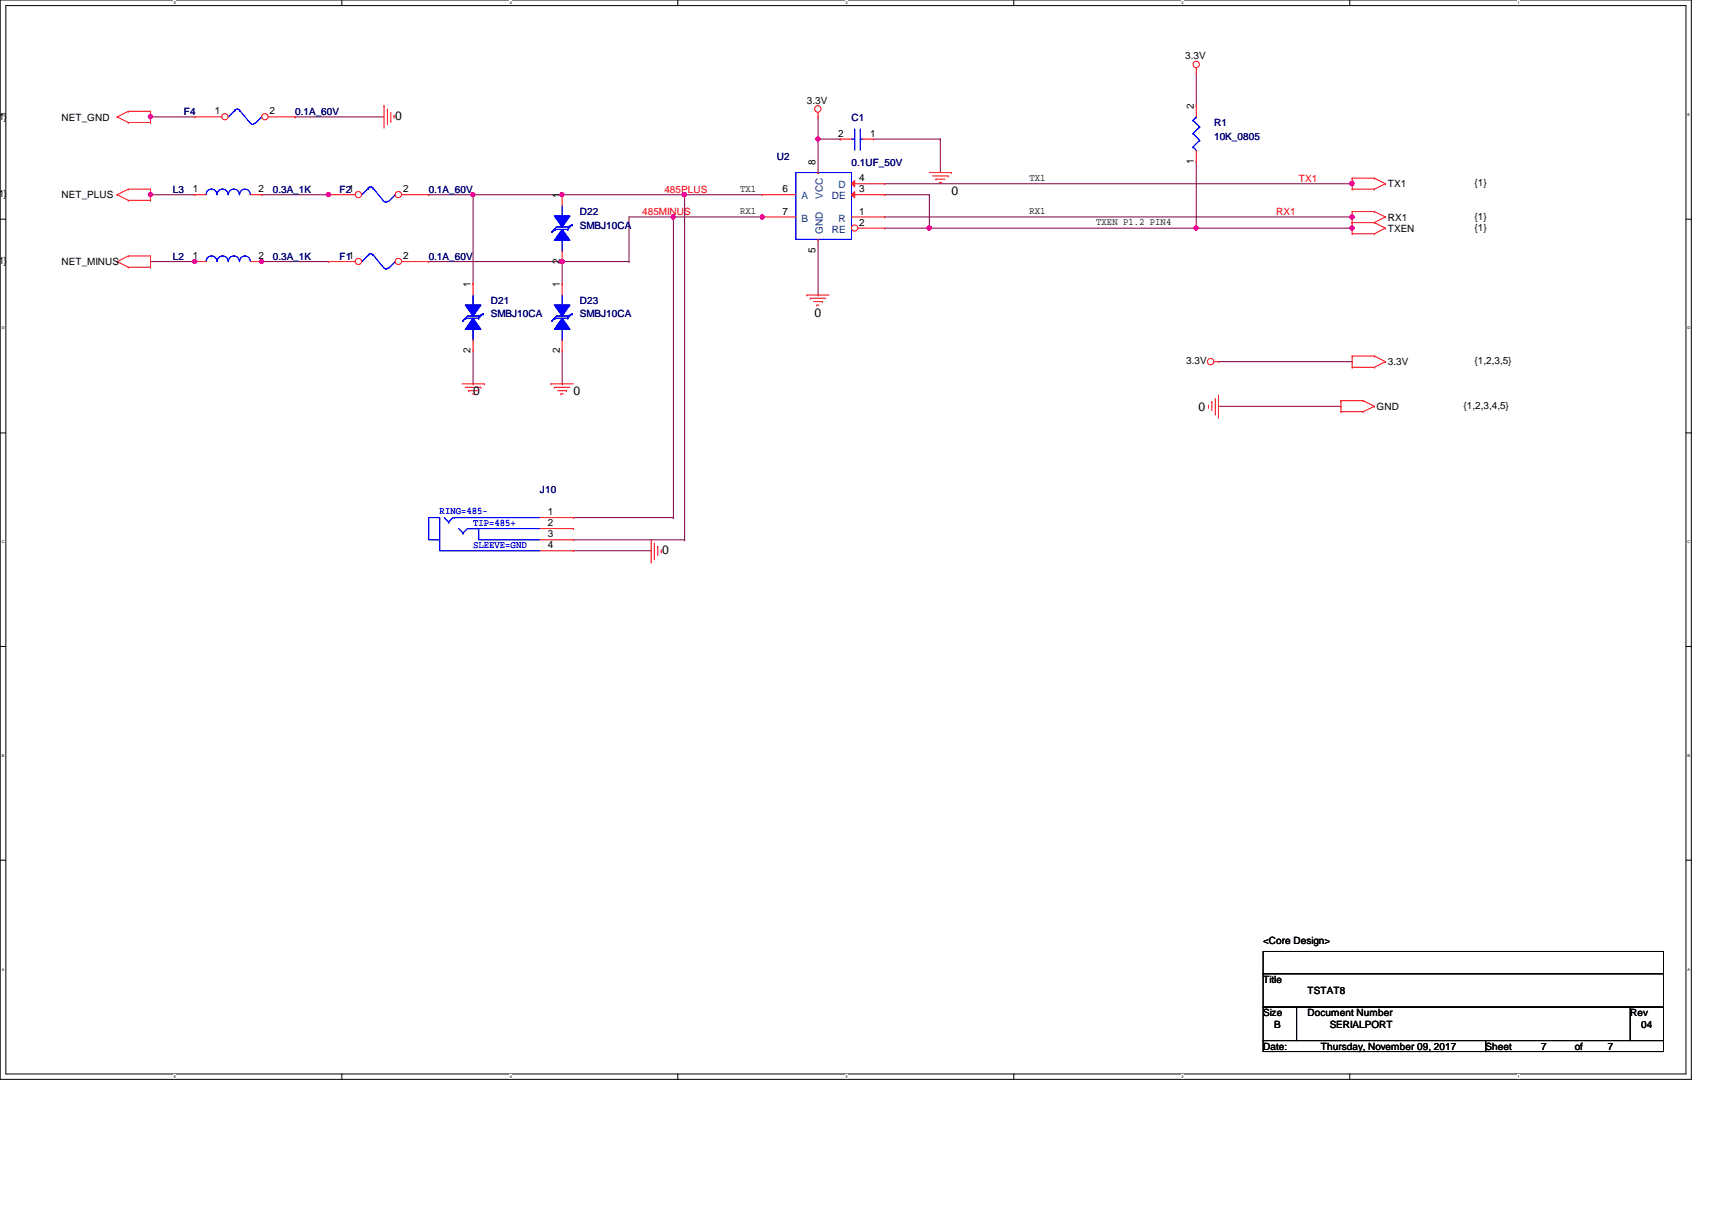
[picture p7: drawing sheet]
<svg xmlns="http://www.w3.org/2000/svg" width="297mm" height="210mm" viewBox="0 0 297 210" stroke-linecap="round" stroke-linejoin="round" font-family="sans-serif">
<path d="M0 0h293.5v187.2h-293.5zM1 1h291.5v185.3h-291.5z" fill="none" stroke="#000" stroke-width=".17"/>
<g fill="#fff">
<path d="M30.1 .1h.4v.8h-.4z"/>
<path d="M30.1 186.4h.4v.8h-.4z"/>
</g>
<path d="M59.3 0v1M59.3 186.3v1" fill="none" stroke="#000" stroke-width=".17"/>
<g fill="#fff">
<path d="M88.4 .1h.4v.8h-.4z"/>
<path d="M88.4 186.4h.4v.8h-.4z"/>
</g>
<path d="M117.6 0v1M117.6 186.3v1" fill="none" stroke="#000" stroke-width=".17"/>
<g fill="#fff">
<path d="M146.7 .1h.4v.8h-.4z"/>
<path d="M146.7 186.4h.4v.8h-.4z"/>
</g>
<path d="M175.9 0v1M175.9 186.3v1" fill="none" stroke="#000" stroke-width=".17"/>
<g fill="#fff">
<path d="M205 .1h.4v.8h-.4z"/>
<path d="M205 186.4h.4v.8h-.4z"/>
</g>
<path d="M234.2 0v1M234.2 186.3v1" fill="none" stroke="#000" stroke-width=".17"/>
<g fill="#fff">
<path d="M263.3 .1h.4v.8h-.4z"/>
<path d="M263.3 186.4h.4v.8h-.4z"/>
<path d="M.3 19.5h.5v.7h-.5z"/>
<path d="M292.8 19.5h.4v.7h-.4z"/>
<path d="M.3 56.5h.5v.8h-.5z"/>
<path d="M292.8 56.5h.5v.8h-.5z"/>
</g>
<path d="M0 38h1M292.5 38h1" fill="none" stroke="#000" stroke-width=".17"/>
<g fill="#fff">
<path d="M.3 93.6h.5v.8h-.5z"/>
<path d="M292.8 93.6h.5v.8h-.5z"/>
</g>
<path d="M0 75.1h1M292.5 75.1h1" fill="none" stroke="#000" stroke-width=".17"/>
<g fill="#fff">
<path d="M.3 130.6h.5v.8h-.5z"/>
<path d="M292.8 130.6h.4v.8h-.4z"/>
</g>
<path d="M0 112.1h1M292.5 112.1h1" fill="none" stroke="#000" stroke-width=".17"/>
<g fill="#fff">
<path d="M.3 167.7h.5v.8h-.5z"/>
<path d="M292.8 167.7h.4v.8h-.4z"/>
</g>
<path d="M0 149.2h1M292.5 149.2h1" fill="none" stroke="#000" stroke-width=".17"/>
<path d="M153.5 37.6h81.1M234.6 37.6h.1M99.5 95.5h13.5M113 95.5h.1" fill="none" stroke="#800040" stroke-width=".17"/>
<circle cx="234.6" cy="37.6" r=".38" fill="#f0f"/>
<circle cx="234.6" cy="37.6" r=".38" fill="none" stroke="#f0f" stroke-width=".17"/>
<path d="M153.5 33.8h7.7M161.2 33.8h.1M74.4 45.4h23.1M97.5 45.4h.1" fill="none" stroke="#800040" stroke-width=".17"/>
<circle cx="97.5" cy="45.4" r=".37" fill="#f0f"/>
<circle cx="97.5" cy="45.4" r=".37" fill="none" stroke="#f0f" stroke-width=".17"/>
<path d="M109.1 37.6h7.7M116.8 37.6h.1M153.5 39.6h7.7M161.2 39.6h.1" fill="none" stroke="#800040" stroke-width=".17"/>
<circle cx="161.2" cy="39.6" r=".37" fill="#f0f"/>
<circle cx="161.2" cy="39.6" r=".37" fill="none" stroke="#f0f" stroke-width=".17"/>
<path d="M153.5 31.9h81.1M234.6 31.9h.1" fill="none" stroke="#800040" stroke-width=".17"/>
<circle cx="234.6" cy="31.8" r=".38" fill="#f0f"/>
<circle cx="234.6" cy="31.8" r=".38" fill="none" stroke="#f0f" stroke-width=".17"/>
<path d="M161.2 39.6h.1M161.2 33.8v5.8M161.2 39.6h46.4M207.6 39.6h.1" fill="none" stroke="#800040" stroke-width=".17"/>
<circle cx="161.2" cy="39.6" r=".37" fill="#f0f"/>
<circle cx="161.2" cy="39.6" r=".37" fill="none" stroke="#f0f" stroke-width=".17"/>
<circle cx="207.5" cy="39.6" r=".37" fill="#f0f"/>
<circle cx="207.5" cy="39.6" r=".37" fill="none" stroke="#f0f" stroke-width=".17"/>
<path d="M74.4 33.8h.1M74.4 33.8h7.7M109.1 37.6v7.8M118.8 33.8v59.8M109.1 45.4h.1M118.8 93.6h.1" fill="none" stroke="#800040" stroke-width=".17"/>
<circle cx="118.8" cy="33.8" r=".37" fill="#f0f"/>
<circle cx="118.8" cy="33.8" r=".37" fill="none" stroke="#f0f" stroke-width=".17"/>
<path d="M82.1 33.8h15.4M97.5 33.8h.1" fill="none" stroke="#800040" stroke-width=".17"/>
<circle cx="97.5" cy="33.8" r=".37" fill="#f0f"/>
<circle cx="97.5" cy="33.8" r=".37" fill="none" stroke="#f0f" stroke-width=".17"/>
<path d="M116.8 37.6v52.2M99.5 89.8h17.3M116.8 89.8h.1" fill="none" stroke="#800040" stroke-width=".17"/>
<circle cx="116.8" cy="37.6" r=".38" fill="#f0f"/>
<circle cx="116.8" cy="37.6" r=".38" fill="none" stroke="#f0f" stroke-width=".17"/>
<path d="M26.1 33.8h.1M26.1 33.8h7.7M211.4 70.5h21.3M232.7 70.5h.1M99.5 93.6h19.3M118.8 93.6h.1" fill="none" stroke="#800040" stroke-width=".17"/>
<circle cx="26.1" cy="33.8" r=".37" fill="#f0f"/>
<circle cx="26.1" cy="33.8" r=".37" fill="none" stroke="#f0f" stroke-width=".17"/>
<path d="M97.5 45.4h.1M97.5 45.4h11.6" fill="none" stroke="#800040" stroke-width=".17"/>
<circle cx="97.5" cy="45.4" r=".37" fill="#f0f"/>
<circle cx="97.5" cy="45.4" r=".37" fill="none" stroke="#f0f" stroke-width=".17"/>
<path d="M82.1 33.8v15.4M82.1 49.2h.1" fill="none" stroke="#800040" stroke-width=".17"/>
<circle cx="82.1" cy="33.8" r=".37" fill="#f0f"/>
<circle cx="82.1" cy="33.8" r=".37" fill="none" stroke="#f0f" stroke-width=".17"/>
<path d="M116.8 37.6h15.5M132.3 37.6h.1" fill="none" stroke="#800040" stroke-width=".17"/>
<circle cx="132.3" cy="37.6" r=".38" fill="#f0f"/>
<circle cx="132.3" cy="37.6" r=".38" fill="none" stroke="#f0f" stroke-width=".17"/>
<path d="M163.1 24.1h.1M163.1 24.1v5.8M45.4 45.4h.1M45.4 45.4h11.6M97.5 49.2h.1M97.5 45.4v3.8" fill="none" stroke="#800040" stroke-width=".17"/>
<circle cx="45.4" cy="45.4" r=".37" fill="#f0f"/>
<circle cx="45.4" cy="45.4" r=".37" fill="none" stroke="#f0f" stroke-width=".17"/>
<path d="M26.1 45.4h7.7M33.8 45.4h.1" fill="none" stroke="#800040" stroke-width=".17"/>
<circle cx="33.8" cy="45.4" r=".37" fill="#f0f"/>
<circle cx="33.8" cy="45.4" r=".37" fill="none" stroke="#f0f" stroke-width=".17"/>
<path d="M45.4 33.8h11.6M57 33.8h.1" fill="none" stroke="#800040" stroke-width=".17"/>
<circle cx="57" cy="33.8" r=".37" fill="#f0f"/>
<circle cx="57" cy="33.8" r=".37" fill="none" stroke="#f0f" stroke-width=".17"/>
<path d="M118.8 33.8h.1M118.8 33.8h13.5" fill="none" stroke="#800040" stroke-width=".17"/>
<circle cx="118.8" cy="33.8" r=".37" fill="#f0f"/>
<circle cx="118.8" cy="33.8" r=".37" fill="none" stroke="#f0f" stroke-width=".17"/>
<path d="M51.2 20.3h.1M51.2 20.3h15.4M141.9 29.9h.1M141.9 24.1h.1M141.9 24.1h3.9M141.9 20.3v9.6M145.8 24.1h.1" fill="none" stroke="#800040" stroke-width=".17"/>
<circle cx="141.9" cy="24.1" r=".37" fill="#f0f"/>
<circle cx="141.9" cy="24.1" r=".37" fill="none" stroke="#f0f" stroke-width=".17"/>
<path d="M207.6 28h.1M207.6 28v11.6h27M234.6 39.6h.1M141.9 51.2h.1M141.9 41.5v9.7" fill="none" stroke="#800040" stroke-width=".17"/>
<circle cx="234.6" cy="39.6" r=".37" fill="#f0f"/>
<circle cx="234.6" cy="39.6" r=".37" fill="none" stroke="#f0f" stroke-width=".17"/>
<path d="M26.1 20.3h.1M26.1 20.3h7.7M151.6 24.1h11.5M163.1 24.1h.1M211.4 62.7h23.2M234.6 62.7h.1" fill="none" stroke="#800040" stroke-width=".17"/>
<circle cx="26.1" cy="20.3" r=".37" fill="#f0f"/>
<circle cx="26.1" cy="20.3" r=".37" fill="none" stroke="#f0f" stroke-width=".17"/>
<path d="M97.5 33.8h21.3M118.8 33.8h.1M82.1 66.6h.1M82.1 60.8v5.8M97.5 66.6h.1M97.5 60.8v5.8" fill="none" stroke="#800040" stroke-width=".17"/>
<circle cx="118.8" cy="33.8" r=".37" fill="#f0f"/>
<circle cx="118.8" cy="33.8" r=".37" fill="none" stroke="#f0f" stroke-width=".17"/>
<path d="M207.6 18.3h.1M207.6 12.6v5.7" fill="none" stroke="#800040" stroke-width=".17"/>
<g fill="none" stroke="#f00" stroke-width=".17">
<path d="M22.3 19.3h.1M22.3 19.3l-2 1M22.3 19.3h3.8M26.1 19.3h.1M26.1 19.3v2M66.6 18.3h.1M66.6 18.3v3.9M67.2 18.9h.1M67.2 18.9v2.7M67.8 19.5v1.5M141.9 19.5v.8M207.6 12.6h.1"/>
<path d="M207.6 11.8v.8M20.3 33.8h.1M20.3 20.3h.1M20.3 33.8l2 1M20.3 20.3l2 1M22.3 32.8h.1M22.3 34.8h.1M22.3 21.3h.1M22.3 32.8h3.8M22.3 32.8l-2 1M22.3 34.8h3.8M22.3 21.3h3.8"/>
<path d="M26.1 32.8h.1M26.1 34.8h.1M26.1 21.3h.1M26.1 32.8v2M67.8 21h.1M68.4 20.1h.1M68.4 20.1v.4M141.9 20.3h.1M161.2 29.9h3.9M161.8 30.5h2.7M162.4 31.1h.1M162.4 31.1h1.6"/>
<path d="M163 31.7h.4M163.4 31.7h.1M164.5 30.5h.1M165.1 29.9h.1M234.6 38.6h.1M234.6 36.7h.1M234.6 32.8h.1M234.6 30.9h.1M234.6 30.9v1.9M234.6 36.7v3.9M234.6 38.6h3.9M234.6 36.7h3.9"/>
<path d="M234.6 32.8h3.9M234.6 30.9h3.9M238.5 38.6h.1M238.5 36.7h.1M238.5 32.8h.1M238.5 30.9h.1M238.5 38.6l1.9 1M238.5 36.7l1.9 .9M238.5 30.9l1.9 1M240.4 39.6h.1M240.4 37.6h.1M240.4 31.9h.1"/>
<path d="M240.4 39.6l-1.9 1M240.4 37.6l-1.9 1M240.4 31.9l-1.9 .9M20.3 45.4h.1M20.3 45.4l2 1M22.3 44.4h.1M22.3 46.4h.1M22.3 44.4l-2 1M22.3 44.4h3.8M22.3 46.4h3.8M26.1 44.4h.1M26.1 46.4h.1"/>
<path d="M26.1 44.4v2M33.8 45.4h.1M33.8 45.4h2M43.5 45.4h1.9M45.4 45.4h.1M140 51.2h.1M140 51.2h3.8M140.6 51.7h.1M140.6 51.7h2.7M141.2 52.3h1.5M141.7 52.9h.1M141.7 52.9h.4"/>
<path d="M142.7 52.3h.1M234.6 40.6h.1M234.6 40.6h3.9M238.5 40.6h.1M80.2 66.6h3.8M80.7 67.2h2.7M81.3 67.8h.1M81.3 67.8h1.5M81.9 68.3h.4M82.3 68.3h.1M83.4 67.2h.1M84 66.6h.1"/>
<path d="M95.6 66.6h.1M95.6 66.6h3.9M96.2 67.2h.1M96.2 67.2h2.7M96.8 67.8h1.5M97.3 68.3h.1M97.3 68.3h.4M98.3 67.8h.1M209.7 70.7h.1M209.7 70.3v.4M210.3 69.7h.1M210.3 69.7v1.5"/>
<path d="M210.6 62.7h.8M210.9 71.8h.1M210.9 69.1v2.7M211.4 72.4h.1M211.4 62.7h.1M211.4 68.5v3.9M232.7 69.5h.1M232.7 71.4h.1M232.7 69.5h3.8M232.7 69.5v1.9M232.7 71.4h3.8M234.6 61.8h.1"/>
<path d="M234.6 63.7h.1M234.6 61.8v1.9M234.6 61.8h3.9M234.6 63.7h3.9M236.5 69.5h.1M236.5 71.4h.1M236.5 69.5l2 1M238.5 70.5h.1M238.5 61.8h.1M238.5 63.7h.1M238.5 70.5l-2 .9M238.5 61.8l1.9 .9"/>
<path d="M240.4 62.7h.1M240.4 62.7l-1.9 1M113 97.5h.1M113 93.6v3.9M113.5 96.9h.1M113.5 94.2v2.7M114.1 94.8h.1M114.1 94.8v1.6M114.7 95.8h.1M114.7 95.4v.4"/>
<circle cx="141.9" cy="18.9" r=".56"/>
<circle cx="207.5" cy="11.2" r=".56"/>
<circle cx="210" cy="62.7" r=".56"/>
</g>
<path d="M219.2 165.1h69.4v3.8h-69.4zM219.2 168.9h69.4v5.8h-69.4zM219.2 174.7h5.8v5.8h-5.8zM225 174.7h57.9v5.8h-57.9zM282.9 174.7h5.7v5.8h-5.7zM219.2 180.5h38.6v1.9h-38.6zM257.8 180.5h30.8v1.9h-30.8z" fill="none" stroke="#000" stroke-width=".17"/>
<path d="M40.7 19.1l.4-.2 .5 .2M40.8 19.1h.1M40.8 19.1l-1.2 1.2M41.6 19.1h.1M41.6 19.1l1.9 2.3M43.5 21.4l.3 .2 .4-.2M45.4 20.3h.1M45.4 20.3l-1.2 1.1M35.8 45.4a.93 .93 0 0 1 .9-1 .93 .93 0 0 1 .9 1M37.7 45.4a.95 .95 0 0 1 .9-1 .95 .95 0 0 1 1 1M39.6 45.4a.95 .95 0 0 1 1-1 .95 .95 0 0 1 .9 1M41.6 45.4a.93 .93 0 0 1 .9-1 .93 .93 0 0 1 .9 1" fill="none" stroke="#00f" stroke-width=".17"/>
<circle cx="39" cy="20.3" r=".55" fill="#fff"/>
<g fill="none" stroke="#f00" stroke-width=".17">
<path d="M33.8 20.3h.1M33.8 20.3h4.7"/>
<circle cx="39" cy="20.3" r=".55"/>
</g>
<circle cx="46" cy="20.3" r=".55" fill="#fff"/>
<g fill="none" stroke="#f00" stroke-width=".17">
<path d="M46.6 20.3h4.6M51.2 20.3h.1"/>
<circle cx="46" cy="20.3" r=".55"/>
</g>
<path d="M63.9 44.2l.4-.2 .4 .2M64 44.2h.1M64 44.2l-1.2 1.2M64.7 44.2h.1M64.7 44.2l1.9 2.3M66.7 46.5l.3 .2 .3-.2M68.6 45.4h.1M68.6 45.4l-1.2 1.1" fill="none" stroke="#00f" stroke-width=".17"/>
<circle cx="62.2" cy="45.4" r=".55" fill="#fff"/>
<g fill="none" stroke="#f00" stroke-width=".17">
<path d="M57 45.4h.1M57 45.4h4.6"/>
<circle cx="62.2" cy="45.4" r=".55"/>
</g>
<circle cx="69.1" cy="45.4" r=".55" fill="#fff"/>
<g fill="none" stroke="#f00" stroke-width=".17">
<path d="M69.7 45.4h4.7M74.4 45.4h.1"/>
<circle cx="69.1" cy="45.4" r=".55"/>
</g>
<path d="M63.9 32.6l.4-.2 .4 .2M64 32.6h.1M64 32.6l-1.2 1.2M64.7 32.6h.1M64.7 32.6l1.9 2.4M67.3 34.9l-.3 .2-.3-.2M68.6 33.8h.1M68.6 33.8l-1.2 1.2" fill="none" stroke="#00f" stroke-width=".17"/>
<circle cx="62.2" cy="33.8" r=".55" fill="#fff"/>
<g fill="none" stroke="#f00" stroke-width=".17">
<path d="M57 33.8h.1M57 33.8h4.6"/>
<circle cx="62.2" cy="33.8" r=".55"/>
</g>
<circle cx="69.1" cy="33.8" r=".55" fill="#fff"/>
<g fill="none" stroke="#f00" stroke-width=".17">
<path d="M69.7 33.8h4.7M74.4 33.8h.1"/>
<circle cx="69.1" cy="33.8" r=".55"/>
</g>
<path d="M138.1 29.9h9.6v11.6h-9.6z" fill="none" stroke="#00f" stroke-width=".17"/>
<path d="M148.3 31.3v1.1l-.6-.5z" fill="#f00"/>
<path d="M147.7 31.9h5.8M148.3 31.3v1.1l-.6-.5zM153.5 31.9h.1" fill="none" stroke="#f00" stroke-width=".17"/>
<path d="M148.3 33.2v1.1l-.6-.5z" fill="#f00"/>
<path d="M147.7 33.8h5.8M147.7 37.6h5.8M148.3 33.2v1.1l-.6-.5zM153.5 33.8h.1M153.5 37.6h.1" fill="none" stroke="#f00" stroke-width=".17"/>
<circle cx="148.3" cy="39.6" r=".55" fill="#fff"/>
<g fill="none" stroke="#f00" stroke-width=".17">
<path d="M33.8 33.8h.1M33.8 33.8h2M43.5 33.8h1.9M45.4 33.8h.1M132.3 33.8h.1M132.3 37.6h.1M132.3 33.8h5.8M132.3 37.6h5.8M141.9 29.9h.1M145.8 24.1h.1M145.8 24.1h1.9M148.9 39.6h4.6"/>
<path d="M149.6 24.1h2M151.6 24.1h.1M153.5 39.6h.1M141.9 41.5h.1"/>
<circle cx="148.3" cy="39.6" r=".55"/>
</g>
<g fill="none" stroke="#00f" stroke-width=".17">
<path d="M35.8 33.8a.93 .93 0 0 1 .9-1 .93 .93 0 0 1 .9 1M37.7 33.8a.95 .95 0 0 1 .9-1 .95 .95 0 0 1 1 1M39.6 33.8a.95 .95 0 0 1 1-1 .95 .95 0 0 1 .9 1M41.6 33.8a.93 .93 0 0 1 .9-1 .93 .93 0 0 1 .9 1M97.5 37.6h.1M97.5 35.7v1.9M147.7 24.1h.6M148.3 25.9h.1M148.3 24.1h.1M148.3 22.4v3.5M149.3 24.1h.1M149.3 25.9h.1"/>
<path d="M149.3 24.1h.3M149.3 22.4v3.5M97.5 43.4h.1M97.5 41.5v1.9"/>
</g>
<path d="M96.2 37.5h2.7l-1.4 1.9z" fill-rule="evenodd" fill="#00f"/>
<path d="M96.2 37.5h2.7l-1.4 1.9z" fill="none" stroke="#00f" stroke-width=".17"/>
<path d="M97.5 39.8l1.4 1.9h-2.7z" fill-rule="evenodd" fill="#00f"/>
<g fill="none" stroke="#00f" stroke-width=".17">
<path d="M97.5 39.8l1.4 1.9h-2.7zM97.5 37.6h.1M97.5 35.7v1.9M98.5 39.8h.1M98.5 39.4h.1M98.5 39.8h-1.9l-.8 .4M98.5 39.4h-1.9l-.8 .8M99.3 39h.1M99.3 39l-.8 .8M99.3 39l-.8 .4M95.8 40.2h.1M97.5 43.4h.1"/>
<path d="M97.5 41.5v1.9"/>
</g>
<path d="M96.2 37.5h2.7l-1.4 1.9z" fill-rule="evenodd" fill="#00f"/>
<path d="M96.2 37.5h2.7l-1.4 1.9z" fill="none" stroke="#00f" stroke-width=".17"/>
<path d="M97.5 39.8l1.4 1.9h-2.7z" fill-rule="evenodd" fill="#00f"/>
<g fill="none" stroke="#00f" stroke-width=".17">
<path d="M97.5 39.8l1.4 1.9h-2.7zM98.5 39.8h.1M98.5 39.4h.1M98.5 39.8h-1.9l-.8 .4M98.5 39.4h-1.9l-.8 .8M99.3 39h.1M99.3 39l-.8 .8M99.3 39l-.8 .4M82.1 53.1h.1M82.1 58.9h.1M82.1 51.2v1.9M82.1 56.9v2"/>
<path d="M95.8 40.2h.1"/>
</g>
<path d="M97.5 33.8h.1M97.5 33.8v1.9M97.5 45.4h.1M97.5 43.4v2" fill="none" stroke="#f00" stroke-width=".17"/>
<path d="M80.7 52.9h2.7l-1.3 1.9z" fill-rule="evenodd" fill="#00f"/>
<path d="M80.7 52.9h2.7l-1.3 1.9z" fill="none" stroke="#00f" stroke-width=".17"/>
<path d="M82.1 55.2l1.3 1.9h-2.7z" fill-rule="evenodd" fill="#00f"/>
<g fill="none" stroke="#00f" stroke-width=".17">
<path d="M80.3 55.6h.1M82.1 55.2l1.3 1.9h-2.7zM82.1 53.1h.1M82.1 58.9h.1M82.1 51.2v1.9M82.1 56.9v2M83.1 55.2h.1M83.1 54.8h.1M83.1 55.2h-2l-.8 .4M83.1 54.8h-2l-.8 .8M83.8 54.4h.1M83.8 54.4l-.7 .8"/>
<path d="M83.8 54.4l-.7 .4"/>
</g>
<path d="M80.7 52.9h2.7l-1.3 1.9z" fill-rule="evenodd" fill="#00f"/>
<path d="M80.7 52.9h2.7l-1.3 1.9z" fill="none" stroke="#00f" stroke-width=".17"/>
<path d="M82.1 55.2l1.3 1.9h-2.7z" fill-rule="evenodd" fill="#00f"/>
<g fill="none" stroke="#00f" stroke-width=".17">
<path d="M207 25.5h.1M207 23.2h.1M207 20.9h.1M207 25.5l.6 .6M207 23.2l1.1 1.1M207 20.9l1.1 1.1M207.6 20.3h.1M207.6 20.3l-.6 .6M208.1 24.3h.1M208.1 22h.1M208.1 24.3l-1.1 1.2M208.1 22l-1.1 1.2"/>
<path d="M80.3 55.6h.1M82.1 55.2l1.3 1.9h-2.7zM83.1 55.2h.1M83.1 54.8h.1M83.1 55.2h-2l-.8 .4M83.1 54.8h-2l-.8 .8M83.8 54.4h.1M83.8 54.4l-.7 .8M83.8 54.4l-.7 .4M97.5 53.1h.1M97.5 58.9h.1M97.5 51.2v1.9"/>
<path d="M97.5 56.9v2M76.3 89.8v5.7h17.4M76.3 90.2v-.4h-1.9v3.8h1.9M77.1 89.8l.7 .8M77.8 90.6h.1M78.6 89.8l-.8 .8M78.8 89.8h.1M78.8 89.8h14.9M79.6 91.7l.7 .8M80.3 92.5h.1M81.1 91.7l-.8 .8M93.7 91.7h-12.6h2v1.9h10.6"/>
</g>
<g fill="none" stroke="#f00" stroke-width=".17">
<path d="M207.6 18.3h.1M207.6 18.3v2M207.6 28h.1M207.6 26.1v1.9M82.1 49.2h.1M82.1 49.2v2M82.1 58.9v1.9M82.1 60.8h.1M93.7 89.8h5.8M93.7 91.7h5.8M93.7 93.6h5.8M93.7 95.5h5.8"/>
<path d="M99.5 89.8h.1M99.5 91.7h.1M99.5 93.6h.1M99.5 95.5h.1"/>
</g>
<path d="M96.2 52.9h2.7l-1.4 1.9z" fill-rule="evenodd" fill="#00f"/>
<path d="M96.2 52.9h2.7l-1.4 1.9z" fill="none" stroke="#00f" stroke-width=".17"/>
<path d="M97.5 55.2l1.4 1.9h-2.7z" fill-rule="evenodd" fill="#00f"/>
<g fill="none" stroke="#00f" stroke-width=".17">
<path d="M95.8 55.6h.1M97.5 55.2l1.4 1.9h-2.7zM97.5 53.1h.1M97.5 58.9h.1M97.5 51.2v1.9M97.5 56.9v2M98.5 55.2h.1M98.5 54.8h.1M98.5 55.2h-1.9l-.8 .4M98.5 54.8h-1.9l-.8 .8M99.3 54.4h.1M99.3 54.4l-.8 .8"/>
<path d="M99.3 54.4l-.8 .4"/>
</g>
<path d="M96.2 52.9h2.7l-1.4 1.9z" fill-rule="evenodd" fill="#00f"/>
<path d="M96.2 52.9h2.7l-1.4 1.9z" fill="none" stroke="#00f" stroke-width=".17"/>
<path d="M97.5 55.2l1.4 1.9h-2.7z" fill-rule="evenodd" fill="#00f"/>
<path d="M95.8 55.6h.1M97.5 55.2l1.4 1.9h-2.7zM98.5 55.2h.1M98.5 54.8h.1M98.5 55.2h-1.9l-.8 .4M98.5 54.8h-1.9l-.8 .8M99.3 54.4h.1M99.3 54.4l-.8 .8M99.3 54.4l-.8 .4" fill="none" stroke="#00f" stroke-width=".17"/>
<path d="M97.5 49.2h.1M97.5 49.2v2M97.5 58.9v1.9M97.5 60.8h.1" fill="none" stroke="#f00" stroke-width=".17"/>
<circle cx="234.6" cy="37.6" r=".38" fill="#f0f"/>
<circle cx="234.6" cy="37.6" r=".38" fill="none" stroke="#f0f" stroke-width=".17"/>
<circle cx="97.5" cy="45.4" r=".37" fill="#f0f"/>
<circle cx="97.5" cy="45.4" r=".37" fill="none" stroke="#f0f" stroke-width=".17"/>
<circle cx="161.2" cy="39.6" r=".37" fill="#f0f"/>
<circle cx="161.2" cy="39.6" r=".37" fill="none" stroke="#f0f" stroke-width=".17"/>
<circle cx="234.6" cy="31.8" r=".38" fill="#f0f"/>
<circle cx="234.6" cy="31.8" r=".38" fill="none" stroke="#f0f" stroke-width=".17"/>
<circle cx="161.2" cy="39.6" r=".37" fill="#f0f"/>
<circle cx="161.2" cy="39.6" r=".37" fill="none" stroke="#f0f" stroke-width=".17"/>
<circle cx="207.5" cy="39.6" r=".37" fill="#f0f"/>
<circle cx="207.5" cy="39.6" r=".37" fill="none" stroke="#f0f" stroke-width=".17"/>
<circle cx="118.8" cy="33.8" r=".37" fill="#f0f"/>
<circle cx="118.8" cy="33.8" r=".37" fill="none" stroke="#f0f" stroke-width=".17"/>
<circle cx="97.5" cy="33.8" r=".37" fill="#f0f"/>
<circle cx="97.5" cy="33.8" r=".37" fill="none" stroke="#f0f" stroke-width=".17"/>
<circle cx="116.8" cy="37.6" r=".38" fill="#f0f"/>
<circle cx="116.8" cy="37.6" r=".38" fill="none" stroke="#f0f" stroke-width=".17"/>
<circle cx="26.1" cy="33.8" r=".37" fill="#f0f"/>
<circle cx="26.1" cy="33.8" r=".37" fill="none" stroke="#f0f" stroke-width=".17"/>
<circle cx="97.5" cy="45.4" r=".37" fill="#f0f"/>
<circle cx="97.5" cy="45.4" r=".37" fill="none" stroke="#f0f" stroke-width=".17"/>
<circle cx="82.1" cy="33.8" r=".37" fill="#f0f"/>
<circle cx="82.1" cy="33.8" r=".37" fill="none" stroke="#f0f" stroke-width=".17"/>
<circle cx="132.3" cy="37.6" r=".38" fill="#f0f"/>
<circle cx="132.3" cy="37.6" r=".38" fill="none" stroke="#f0f" stroke-width=".17"/>
<circle cx="45.4" cy="45.4" r=".37" fill="#f0f"/>
<circle cx="45.4" cy="45.4" r=".37" fill="none" stroke="#f0f" stroke-width=".17"/>
<circle cx="33.8" cy="45.4" r=".37" fill="#f0f"/>
<circle cx="33.8" cy="45.4" r=".37" fill="none" stroke="#f0f" stroke-width=".17"/>
<circle cx="57" cy="33.8" r=".37" fill="#f0f"/>
<circle cx="57" cy="33.8" r=".37" fill="none" stroke="#f0f" stroke-width=".17"/>
<circle cx="118.8" cy="33.8" r=".37" fill="#f0f"/>
<circle cx="118.8" cy="33.8" r=".37" fill="none" stroke="#f0f" stroke-width=".17"/>
<circle cx="141.9" cy="24.1" r=".37" fill="#f0f"/>
<circle cx="141.9" cy="24.1" r=".37" fill="none" stroke="#f0f" stroke-width=".17"/>
<circle cx="234.6" cy="39.6" r=".37" fill="#f0f"/>
<circle cx="234.6" cy="39.6" r=".37" fill="none" stroke="#f0f" stroke-width=".17"/>
<circle cx="26.1" cy="20.3" r=".37" fill="#f0f"/>
<circle cx="26.1" cy="20.3" r=".37" fill="none" stroke="#f0f" stroke-width=".17"/>
<circle cx="118.8" cy="33.8" r=".37" fill="#f0f"/>
<circle cx="118.8" cy="33.8" r=".37" fill="none" stroke="#f0f" stroke-width=".17"/>
<g font-size="2.1">
<text x="68.6" y="20.9">0</text>
<text x="165.1" y="33.8">0</text>
<text x="141.3" y="55">0</text>
<text x="82.1" y="68.5">0</text>
<text x="99.5" y="68.5">0</text>
<text x="207.9" y="71.2">0</text>
<text x="114.9" y="96.1">0</text>
</g>
<g font-size="1.7">
<text x="205.7" y="10.3">3.3V</text>
<text x="-.9" y="20.7">{1}</text>
<text x="10.7" y="20.9">NET_GND</text>
<text x="37.3" y="19.9">1</text>
<text x="46.8" y="19.9">2</text>
<text x="140" y="18">3.3V</text>
<text x="145.4" y="23.7">2</text>
<text x="151" y="23.7">1</text>
<text x="207.1" y="18.9" transform="rotate(-90 207.1 18.9)">2</text>
<text x="141.5" y="28.6" transform="rotate(-90 141.5 28.6)">8</text>
<text x="207.1" y="28.4" transform="rotate(-90 207.1 28.4)">1</text>
<text x="-.9" y="34.2">{1}</text>
<text x="10.7" y="34.4">NET_PLUS</text>
<text x="33.4" y="33.4">1</text>
<text x="44.8" y="33.4">2</text>
<text x="69.9" y="33.4">2</text>
<text x="97.1" y="34.4" transform="rotate(-90 97.1 34.4)">1</text>
<text x="128.4" y="33.3">TX1</text>
<text x="135.8" y="33.4">6</text>
<text x="149.1" y="31.5">4</text>
<text x="149.1" y="33.4">3</text>
<text x="178.6" y="31.3">TX1</text>
<text x="240.8" y="32.5">TX1</text>
<text x="255.8" y="32.3">{1}</text>
<text x="128.4" y="37.1">RX1</text>
<text x="135.8" y="37.2">7</text>
<text x="149.1" y="37.2">1</text>
<text x="149.1" y="39.2">2</text>
<text x="178.6" y="37.1">RX1</text>
<text x="190.2" y="39">TXEN P1.2 PIN4</text>
<text x="240.8" y="40.2">TXEN</text>
<text x="240.8" y="38.3">RX1</text>
<text x="255.8" y="40">{1}</text>
<text x="255.8" y="38.1">{1}</text>
<text x="-.9" y="45.8">{1}</text>
<text x="10.7" y="46">NET_MINUS</text>
<text x="33.4" y="45">1</text>
<text x="44.8" y="45">2</text>
<text x="69.9" y="45">2</text>
<text x="97.1" y="45.8" transform="rotate(-90 97.1 45.8)">2</text>
<text x="141.5" y="43.9" transform="rotate(-90 141.5 43.9)">5</text>
<text x="81.7" y="49.8" transform="rotate(-90 81.7 49.8)">1</text>
<text x="97.1" y="49.8" transform="rotate(-90 97.1 49.8)">1</text>
<text x="81.7" y="61.2" transform="rotate(-90 81.7 61.2)">2</text>
<text x="97.1" y="61.2" transform="rotate(-90 97.1 61.2)">2</text>
<text x="205.8" y="63.2">3.3V</text>
<text x="240.8" y="63.4">3.3V</text>
<text x="255.8" y="63.2">{1,2,3,5}</text>
<text x="238.8" y="71.1">GND</text>
<text x="253.9" y="70.9">{1,2,3,4,5}</text>
<text x="95" y="89.4">1</text>
<text x="95" y="91.3">2</text>
<text x="95" y="93.2">3</text>
<text x="95" y="95.1">4</text>
<text x="219.2" y="163.8">&lt;Core Design&gt;</text>
<text x="219.2" y="170.5">Title</text>
<text x="226.9" y="172.5">TSTAT8</text>
<text x="219.2" y="176.3">Size</text>
<text x="221.1" y="178.3">B</text>
<text x="226.9" y="176.3">Document Number</text>
<text x="230.7" y="178.3">SERIALPORT</text>
<text x="282.9" y="176.3">Rev</text>
<text x="284.8" y="178.3">04</text>
<text x="219.2" y="182.1">Date:</text>
<text x="229.2" y="182.1">Thursday, November 09, 2017</text>
<text x="257.8" y="182.1">Sheet</text>
<text x="267.4" y="182.1">7</text>
<text x="273.2" y="182.1">of</text>
<text x="279" y="182.1">7</text>
</g>
<g font-size="1.7" fill="#000080">
<text x="31.9" y="19.9">F4</text>
<text x="51.2" y="19.9">0.1A_60V</text>
<text x="147.7" y="20.9">C1</text>
<text x="210.6" y="21.9">R1</text>
<text x="134.8" y="27.7">U2</text>
<text x="147.7" y="28.8">0.1UF_50V</text>
<text x="210.6" y="24.2">10K_0805</text>
<text x="30" y="33.5">L3</text>
<text x="47.3" y="33.5">0.3A_1K</text>
<text x="58.9" y="33.5">F21</text>
<text x="74.4" y="33.5">0.1A_60V</text>
<text x="100.6" y="37.3">D22</text>
<text x="100.6" y="39.7">SMBJ10CA</text>
<text x="30" y="45">L2</text>
<text x="47.3" y="45">0.3A_1K</text>
<text x="58.9" y="45">F11</text>
<text x="74.4" y="45">0.1A_60V</text>
<text x="85.2" y="52.8">D21</text>
<text x="100.6" y="52.8">D23</text>
<text x="85.2" y="55.1">SMBJ10CA</text>
<text x="100.6" y="55.1">SMBJ10CA</text>
<text x="93.7" y="85.6">J10</text>
</g>
<g font-size="1.7" fill="#f00">
<text x="115.3" y="33.4">485PLUS</text>
<text x="225.3" y="31.5">TX1</text>
<text x="111.4" y="37.3">485MINUS</text>
<text x="221.4" y="37.3">RX1</text>
</g>
<g font-size="1.7" fill="#004080">
<text x="139.1" y="34.6">A</text>
<text x="142.7" y="34.5" transform="rotate(-90 142.7 34.5)">VCC</text>
<text x="144.4" y="34.6">DE</text>
<text x="145.5" y="32.7">D</text>
<text x="139.1" y="38.4">B</text>
<text x="142.7" y="40.6" transform="rotate(-90 142.7 40.6)">GND</text>
<text x="144.4" y="40.4">RE</text>
<text x="145.5" y="38.4">R</text>
</g>
<g font-size="1.7" fill="#00f">
<text x="76.3" y="89.2">RING=485-</text>
<text x="82.1" y="91.2">TIP=485+</text>
<text x="82.1" y="95">SLEEVE=GND</text>
</g>
<g font-size=".7">
<text x="30.1" y=".8">5</text>
<text x="88.4" y=".8">4</text>
<text x="146.7" y=".8">3</text>
<text x="205" y=".8">2</text>
<text x="263.3" y=".8">1</text>
<text x=".3" y="20.1">E</text>
<text x="292.8" y="20.1">E</text>
<text x=".3" y="57.1">D</text>
<text x="292.8" y="57.1">D</text>
<text x=".3" y="94.2">C</text>
<text x="292.8" y="94.2">C</text>
<text x=".3" y="131.3">B</text>
<text x="292.8" y="131.3">B</text>
<text x=".3" y="168.4">A</text>
<text x="292.8" y="168.4">A</text>
<text x="30.1" y="187.1">5</text>
<text x="88.4" y="187.1">4</text>
<text x="146.7" y="187.1">3</text>
<text x="205" y="187.1">2</text>
<text x="263.3" y="187.1">1</text>
</g>
</svg>
